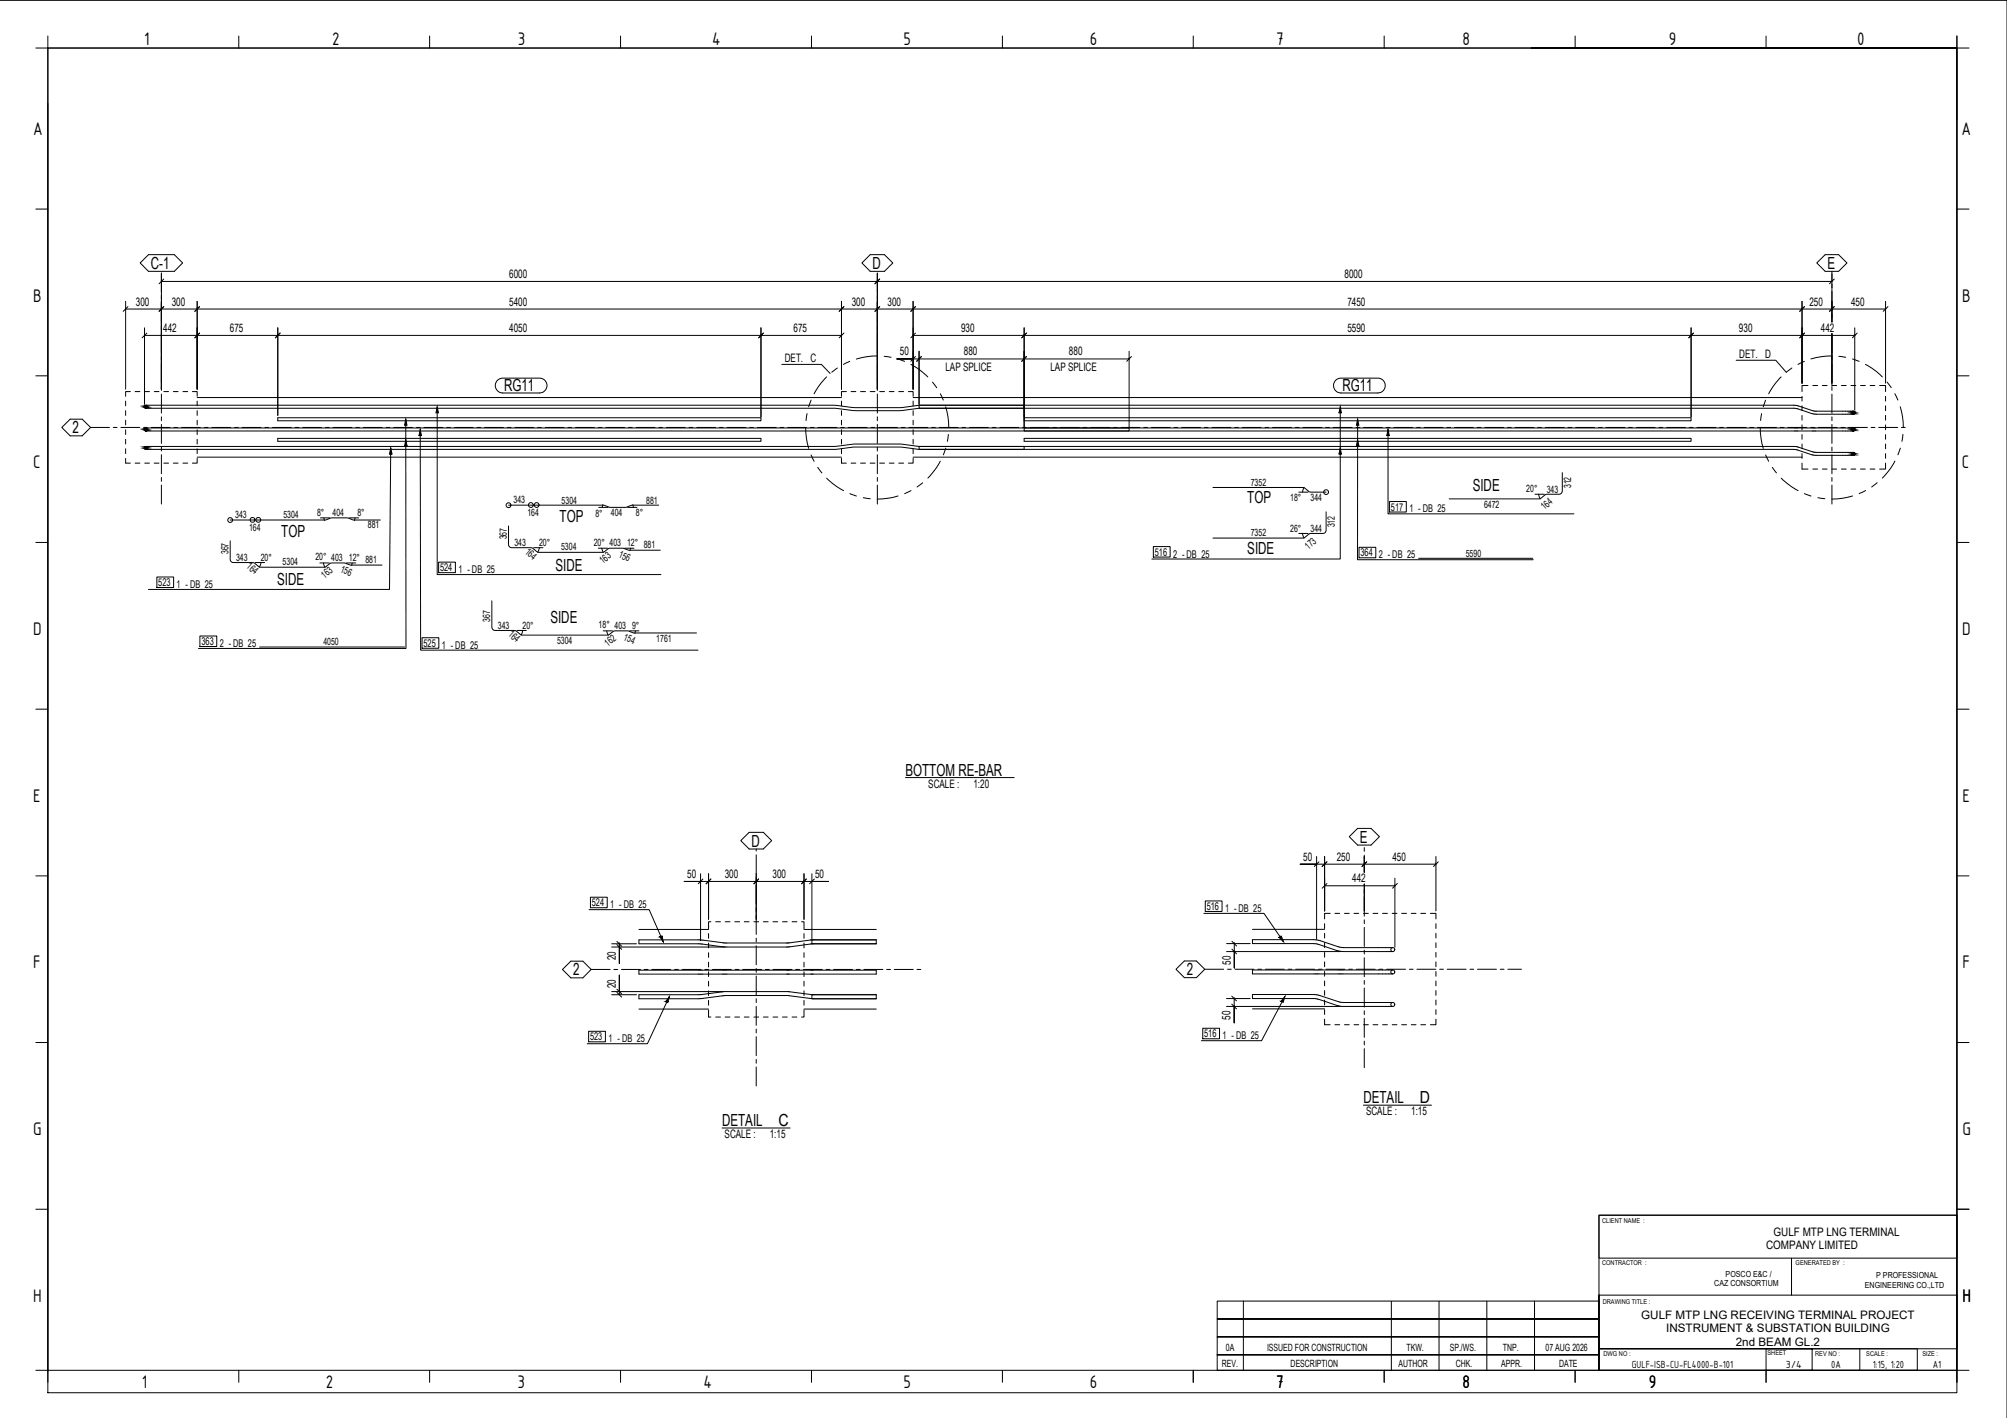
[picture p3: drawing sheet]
<svg xmlns="http://www.w3.org/2000/svg" width="841mm" height="594mm" viewBox="0 0 841 594" stroke-linecap="round" stroke-linejoin="round" font-family="sans-serif">
<!-- layer: S-GRID -->
<g fill="none" stroke="#000" stroke-width=".42">
<path d="M58.7 110.2l3.5-3.5h10.9l3.4 3.5-3.4 3.5h-10.9zM67.6 114.3v8M361.2 110.2l3.4-3.5h6l3.5 3.5-3.5 3.5h-6zM367.7 114.3v8M761.3 110.2l3.5-3.5h5.7l3.5 3.5-3.5 3.5h-5.7zM767.7 113.7v3.7M767.7 118.9v1.6M67.6 123.8v1.6M67.6 127v8M67.6 136.5v1.6M67.6 139.7v8M367.7 123.8v1.6"/>
<path d="M367.7 127v8M367.7 136.5v1.6M367.7 139.7v8M767.7 122.1v8M767.7 131.6v1.6M767.7 134.8v.1M767.7 139.8v7.9M67.6 149.2v1.6M67.6 152.4v8M367.7 149.2v1.6M367.7 152.4v8M767.7 149.2v1.6"/>
<path d="M767.7 152.4v8M25.9 179.1l3.5-3.5h5l3.6 3.5-3.6 3.5h-5zM38 179.1h7.9M47.5 179.1h1.6M50.7 179.1h7.9M60.2 179.1h1.6M63.4 179.1h7.9M67.6 161.9v1.6M67.6 165.1v8M67.6 174.6v1.6M67.6 177.8v8M72.9 179.1h1.6"/>
<path d="M76.1 179.1h7.9M85.6 179.1h1.6M88.8 179.1h7.9M98.3 179.1h1.6M101.5 179.1h7.9M111 179.1h1.6M114.2 179.1h7.9M123.7 179.1h1.6M126.9 179.1h7.9M136.4 179.1h1.6M139.6 179.1h7.9M149.1 179.1h1.6"/>
<path d="M152.3 179.1h7.9M161.8 179.1h1.6M165 179.1h7.9M174.5 179.1h1.6M177.7 179.1h7.9M187.2 179.1h1.6M190.4 179.1h7.9M199.9 179.1h1.6M203.1 179.1h7.9M212.6 179.1h1.6M215.8 179.1h7.9M225.3 179.1h1.6"/>
<path d="M228.5 179.1h7.9M238 179.1h1.6M241.2 179.1h7.9M250.7 179.1h1.6M253.9 179.1h7.9M263.4 179.1h1.6M266.6 179.1h7.9M276.1 179.1h1.6M279.3 179.1h7.9M288.8 179.1h1.6M292 179.1h7.9M301.5 179.1h1.6"/>
<path d="M304.7 179.1h7.9M314.2 179.1h1.6M317.4 179.1h7.9M326.9 179.1h1.6M330.1 179.1h7.9M339.6 179.1h1.6M342.8 179.1h7.9M352.3 179.1h1.6M355.5 179.1h7.9M365 179.1h1.6M367.7 161.9v1.6M367.7 165.1v8"/>
<path d="M367.7 174.6v1.6M367.7 177.8v8M368.2 179.1h7.9M377.7 179.1h1.6M380.9 179.1h7.9M390.4 179.1h1.6M393.6 179.1h7.9M403.1 179.1h1.6M406.3 179.1h7.9M415.8 179.1h1.6M419 179.1h7.9M428.5 179.1h1.6"/>
<path d="M431.7 179.1h7.9M441.2 179.1h1.6M444.4 179.1h7.9M453.9 179.1h1.6M457.1 179.1h7.9M466.6 179.1h1.6M469.8 179.1h7.9M479.3 179.1h1.6M482.5 179.1h7.9M492 179.1h1.6M495.2 179.1h7.9M504.7 179.1h1.6"/>
<path d="M507.9 179.1h7.9M517.4 179.1h1.6M520.6 179.1h7.9M530.1 179.1h1.6M533.3 179.1h7.9M542.8 179.1h1.6M546 179.1h7.9M555.5 179.1h1.6M558.7 179.1h7.9M568.2 179.1h1.6M571.4 179.1h7.9M580.9 179.1h1.6"/>
<path d="M584.1 179.1h7.9M593.6 179.1h1.6M596.8 179.1h7.9M606.3 179.1h1.6M609.5 179.1h7.9M619 179.1h1.6M622.2 179.1h7.9M631.7 179.1h1.6M634.9 179.1h7.9M644.4 179.1h1.6M647.6 179.1h7.9M657.1 179.1h1.6"/>
<path d="M660.3 179.1h7.9M669.8 179.1h1.6M673 179.1h7.9M682.5 179.1h1.6M685.7 179.1h7.9M695.2 179.1h1.6M698.4 179.1h7.9M707.9 179.1h1.6M711.1 179.1h7.9M720.6 179.1h1.6M723.8 179.1h7.9M733.3 179.1h1.6"/>
<path d="M736.5 179.1h7.9M746 179.1h1.6M749.2 179.1h7.9M758.7 179.1h1.6M761.9 179.1h7.9M767.7 161.9v1.6M767.7 165.1v8M767.7 174.6v1.6M767.7 177.8v8M771.4 179.1h1.6M774.6 179.1h7.9M784.1 179.1h1.6"/>
<path d="M787.3 179.1h7.9M796.8 179.1h1.6M67.6 187.3v1.6M67.6 190.5v8M367.7 187.3v1.6M367.7 190.5v8M767.7 187.3v1.6M767.7 190.5v8M67.6 200v1.6M67.6 203.2v8M367.7 200v1.6M367.7 203.2v8"/>
<path d="M767.7 200v1.6M767.7 203.2v8M310.4 352.2l3.5-3.5h6l3.5 3.5-3.5 3.5h-6zM316.9 355.7v.8M316.9 358.1v8M565.4 350.5l3.5-3.4h5.6l3.5 3.4-3.5 3.5h-5.6zM571.7 355.1v1.6M571.7 358.3v7.2M316.9 367.6v1.6M316.9 370.8v8M571.7 370.4v.7M571.7 372.7v1.6"/>
<path d="M571.7 375.8v8M316.9 380.3v1.6M316.9 383.5v8M316.9 393v1.6M316.9 396.2v8M571.7 385.4v1.6M571.7 388.5v8M571.7 398.1v1.6M235.7 406.2l3.5-3.5h5l3.5 3.5-3.5 3.5h-5zM247.7 406.2h8M257.2 406.2h1.7M260.4 406.2h8"/>
<path d="M269.9 406.2h1.7M273.1 406.2h8M282.6 406.2h1.7M285.8 406.2h8M295.3 406.2h1.7M298.5 406.2h8M308 406.2h1.7M311.2 406.2h8M316.9 405.7v1.6M316.9 408.9v8M316.9 418.4v1.6M320.7 406.2h1.7"/>
<path d="M323.9 406.2h8M333.4 406.2h1.7M336.6 406.2h8M346.1 406.2h1.7M349.3 406.2h8M358.8 406.2h1.7M362 406.2h8M371.5 406.2h1.7M374.7 406.2h8M384.2 406.2h1.7M492.8 406.1l3.5-3.5h5l3.6 3.5-3.6 3.5h-5zM504.9 406.1h7.9"/>
<path d="M514.4 406.1h1.5M517.6 406.1h7.9M527.1 406.1h1.5M530.3 406.1h7.9M539.8 406.1h1.5M543 406.1h7.9M552.5 406.1h1.5M555.7 406.1h7.9M565.2 406.1h1.5M568.4 406.1h7.9M571.7 401.2v8M571.7 410.8v1.6"/>
<path d="M571.7 413.9v8M577.9 406.1h1.5M581.1 406.1h7.9M590.6 406.1h1.5M593.8 406.1h7.9M603.3 406.1h1.5M606.5 406.1h7.9M616 406.1h1.5M619.2 406.1h7.9M628.7 406.1h1.5M631.9 406.1h5.7M316.9 421.6v8"/>
<path d="M316.9 431.1v1.6M316.9 434.3v8M571.7 423.5v1.6M571.7 426.6v8M571.7 436.2v1.6M571.7 439.3v8M316.9 443.8v1.6M316.9 447v8"/>
</g>
<!-- layer: Part -->
<path d="M82.6 166.6h270M382.6 166.6h372.5M82.6 191.5h270M382.6 191.5h372.5M267.7 389.4h29.2M336.9 389.4h30.3M524.8 389.4h30.3M267.7 422.8h29.2M336.9 422.8h30.3M524.8 422.7h30.3" fill="none" stroke="#000" stroke-width=".42"/>
<!-- layer: OtherObjectType -->
<g fill="none" stroke="#000" stroke-width=".42">
<path d="M.1 .1h840.9v594M20.1 15.1v5h-5.1M100.1 15.1v5M180 15.1v5M260 15.1v5M340 15.1v5M420.1 15.1v5M500 15.1v5M580 15.1v5M660 15.1v5M740.1 15.1v5M820 15.1v564"/>
<path d="M641.6 20.1h178.4h-799.9v554h805M825.1 20.1h-5.1v30.2M20.1 43.4v531.2M15 87.6h5.1M820 87.6h5.1M15 157.5h5.1M820 157.5h5.1M15 227.3h5.1M820 227.3h5.1M15 297.1h5.1M820 297.1h5.1M379.4 325.8h45.6"/>
<path d="M15 367h5.1M820 367h5.1M15 436.8h5.1M820 436.8h5.1M302.6 472.6h28.5M571.3 463h28.5M15 506.6h5.1M670 509.1h150v18h-150zM670 509.1h150v65h-150h89.4v-9h-89.4h150v-22.5h-150v31.5zM820 506.6h5.1M750.7 527.1v15.5M510.1 545.1h159.9v29h-159.9v-6.5h159.9h-159.9v-7.5h159.9h-159.9v-7.5h159.9h-159.9z"/>
<path d="M521 545.1v29M583 545.2v28.9M603 545.2v28.9M623 545.1v29M643 545.1v29M15 574.1h5.1v5M100.1 574.1v5M180 574.1v5M260 574.1v5M340 574.1v5M420.1 574.1v5M500 574.1v5"/>
<path d="M580 574.1v5M660 574.1v5M740.1 565.1h63.3v9h-63.3zM740.1 574.1v5M779.3 565.1v9"/>
</g>
<!-- layer: ReinforcingBar -->
<g fill="none" stroke="#000" stroke-width=".42">
<path d="M61.2 169.8h288.2l8.6 1h19.6l7.7-1h43.8v1.2h-43.9l-8 1.1h-18.8l-8.3-1.1h-288.9M61.2 179.3h411.9v1.3h-411.9M116.4 175h202.5v1.3h-202.5zM429.2 175h279.4v1.3h-279.4zM776.5 179.3h-347.3v1.3h347.3M776.5 172.3l-16.2-.1-6.6-2.1-2.1-.3h-366.5v1.2h367l8 2.5h16.4M61.2 187h288.5l8.3-1h19.4l7.8 1h44v1.3h-44.4l-7.2-1h-19.9l-7.5 1h-289M116.4 183.7h202.5v1.2h-202.5zM429.2 183.7h279.4v1.2h-279.4zM776.5 189.5h-16.2l-8.1-2.5h-367.1v1.3h366.5l9 2.5h15.9M367.2 393.8h-27v1.6h27M367.2 393.8h-27l-10 1.3h-26.6l-10.5-1.3h-25.4v1.6h25.3l11.1 1.4h25.9l10.6-1.4h26.6"/>
<path d="M367.2 393.8v1.6M583.6 397h-21.1l-9.3-2.9-2.8-.4h-25.6v1.6l26.7 .1 8.7 2.8 2.1 .4 21.3 .1M267.7 406.5h99.5v1.6h-99.5zM367.2 416.7h-27v1.7h27M367.2 416.7h-26.9l-10-1.3h-26.8l-10.5 1.3h-25.3v1.7h24.9l11.5-1.3h26.1l10.7 1.3h26.3M367.2 416.7v1.7M583.6 406.4h-58.8v1.6h58.8M583.6 420l-21.7-.1-9.4-3-2.1-.2h-25.6v1.7h26.2l11.3 3.3h21.3"/>
<circle cx="61.2" cy="180" r=".62"/>
<circle cx="61.2" cy="170.4" r=".62"/>
<circle cx="776.6" cy="179.9" r=".62"/>
<circle cx="776.6" cy="172.9" r=".62"/>
<circle cx="61.2" cy="187.7" r=".62"/>
<circle cx="776.6" cy="190.1" r=".62"/>
<circle cx="96.4" cy="217.9" r="1"/>
<circle cx="105.8" cy="217.8" r="1"/>
<circle cx="108.2" cy="217.8" r="1.01"/>
<circle cx="213.1" cy="211.7" r="1.01"/>
<circle cx="222.5" cy="211.6" r="1.01"/>
<circle cx="224.9" cy="211.6" r="1.01"/>
<circle cx="555.7" cy="206.2" r="1"/>
<circle cx="583.6" cy="397.8" r=".84"/>
<circle cx="583.6" cy="407.2" r=".85"/>
<circle cx="583.6" cy="420.8" r=".85"/>
</g>
<g fill="#000" stroke="#000" stroke-width=".42">
<path d="M60.7 170.9h.9zM60.9 169.9h.5zM60.9 179.4h.5zM776.2 173.4h.9zM776.3 179.4h.5zM776.3 172.4h.5zM60.7 180.4h.9zM60.7 188.1h.9zM60.9 187.1h.5zM776.2 190.6h.9zM776.2 180.4h.9zM776.3 189.6h.5z"/>
<path d="M60.7 170.9l.7 .1zM60.9 171h.5z"/>
<path d="M60.9 169.9l.7 .1zM60.7 170h.9z"/>
<path d="M60.9 179.4l.7 .1zM60.7 179.5h.9z"/>
<path d="M60.7 170l1.1 .2zM60.7 170l1.1 .2h-1.2z"/>
<path d="M60.7 179.5l1.1 .2zM60.7 179.5l1.1 .2h-1.2z"/>
<path d="M60.6 170.2l1.2 .2v-.2zM60.6 170.2l1.2 .2h-1.2z"/>
<path d="M60.6 170.7l1 .2 .2-.2zM60.6 170.7l1 .2z"/>
<path d="M60.6 179.7l1.2 .2v-.2zM60.6 179.7l1.2 .2h-1.2z"/>
<path d="M60.6 170.4l1.2 .3v-.3zM60.6 170.4l1.2 .3h-1.2z"/>
<path d="M60.6 179.9l1.2 .3v-.3zM60.6 179.9l1.2 .3h-1.2z"/>
<path d="M776.2 173.4l.6 .1zM776.3 173.5h.5z"/>
<path d="M776.3 179.4l.8 .1zM776.2 179.5h.9z"/>
<path d="M776.3 172.4l.8 .1zM776.2 172.5h.9z"/>
<path d="M776.2 179.5l1 .2zM776.2 179.5l1 .2h-1.2z"/>
<path d="M776.2 172.5l1 .2zM776.2 172.5l1 .2h-1.2z"/>
<path d="M776 179.7l1.2 .2v-.2zM776 179.7l1.2 .2h-1.2z"/>
<path d="M776 172.7l1.2 .2zM776 172.7l1.2 .2h-1.2z"/>
<path d="M776 173.2l1.1 .2 .1-.2zM776 173.2l1.1 .2z"/>
<path d="M776 179.9l1.2 .3v-.3zM776 179.9l1.2 .3h-1.2z"/>
<path d="M776 172.9l1.2 .3v-.3zM776 172.9l1.2 .3h-1.2z"/>
<path d="M60.7 180.4l.7 .1zM60.9 180.5h.5z"/>
<path d="M60.7 188.1l.7 .1zM60.9 188.2h.5z"/>
<path d="M60.9 187.1l.7 .1zM60.7 187.2h.9z"/>
<path d="M60.7 187.2l1.1 .2zM60.7 187.2l1.1 .2h-1.2z"/>
<path d="M60.6 180.2l1 .2 .2-.2zM60.6 180.2l1 .2z"/>
<path d="M60.6 187.4l1.2 .3v-.3zM60.6 187.4l1.2 .3h-1.2z"/>
<path d="M60.6 187.9l1 .2 .2-.2zM60.6 187.9l1 .2z"/>
<path d="M60.6 187.7l1.2 .2v-.2zM60.6 187.7l1.2 .2z"/>
<path d="M776.2 190.6l.6 .1zM776.3 190.7h.5z"/>
<path d="M776.2 180.4l.6 .1zM776.3 180.5h.5z"/>
<path d="M776.3 189.6l.8 .1zM776.2 189.7h.9z"/>
<path d="M776.2 189.7l1 .2zM776.2 189.7l1 .2h-1.2z"/>
<path d="M776 189.9l1.2 .3v-.3zM776 189.9l1.2 .3h-1.2z"/>
<path d="M776 190.4l1.1 .2 .1-.2zM776 190.4l1.1 .2z"/>
<path d="M776 180.2l1.1 .2 .1-.2zM776 180.2l1.1 .2z"/>
<path d="M776 190.2l1.2 .2v-.2zM776 190.2l1.2 .2z"/>
</g>
<!-- layer: GraphicObject -->
<g fill="none" stroke="#000" stroke-width=".42">
<path d="M52.6 168v2M52.6 172.1v1.9M52.6 176v2M54.6 164.1h-2v1.9M56.6 164.1h2M60.6 164.1h2M64.6 164.1h2M68.7 164.1h1.9M72.6 164.1h2M76.7 164.1h1.9M80.6 164.1h2v1.9M82.6 168v2"/>
<path d="M82.6 172.1v1.9M82.6 176v2M352.6 168v2M352.6 172.1v1.9M352.6 176v2M354.7 164.1h-2.1v1.9M356.6 164.1h2M360.6 164.1h2.1M364.6 164.1h2M368.6 164.1h2.1M372.6 164.1h2M376.6 164.1h2.1"/>
<path d="M380.6 164.1h2v1.9M382.6 168v2M382.6 172.1v1.9M382.6 176v2M755.1 166v2M755.1 170v2.1M755.1 174v2M755.1 178v2.1M757.6 161.5h-2.5v2.6M759.7 161.5h1.9M763.6 161.5h2M767.7 161.5h1.9"/>
<path d="M771.6 161.5h2M775.7 161.5h1.9M779.6 161.5h2M783.7 161.5h2M787.6 161.5h2.5v2.6M790.1 166v2M790.1 170v2.1M790.1 174v2M790.1 178v2.1M52.6 192v2h2M52.6 180.1v1.9M52.6 184v2"/>
<path d="M52.6 188v2M56.6 194h2M60.6 194h2M64.6 194h2M68.7 194h1.9M72.6 194h2M76.7 194h1.9M82.6 192v2h-2M82.6 180.1v1.9M82.6 184v2M82.6 188v2M352.6 192v2h2.1"/>
<path d="M352.6 180.1v1.9M352.6 184v2M352.6 188v2M356.6 194h2M360.6 194h2.1M364.6 194h2M368.6 194h2.1M372.6 194h2M376.6 194h2.1M382.6 192v2h-2M382.6 180.1v1.9M382.6 184v2"/>
<path d="M382.6 188v2M755.1 194v2.5h2.5M755.1 182v2M755.1 186v2M755.1 190v2M759.7 196.5h1.9M763.6 196.5h2M767.7 196.5h1.9M771.6 196.5h2M775.7 196.5h1.9M779.6 196.5h2M783.7 196.5h2"/>
<path d="M790.1 194v2.5h-2.5M790.1 182v2M790.1 186v2M790.1 190v2M296.9 391.1v2M296.9 395.1v2M296.9 399.1v2M297.9 386.2h-1v2.9M299.9 386.2h2M303.9 386.2h2M307.9 386.2h2M311.9 386.2h2"/>
<path d="M315.9 386.2h2M319.9 386.2h2M323.9 386.2h2M327.9 386.2h2M331.9 386.2h2M335.9 386.2h1v2.9M336.9 391.1v2M336.9 395.1v2M336.9 399.1v2M555.1 387v2M555.1 391v2M555.1 395v2"/>
<path d="M555.1 399v2M557.4 382.7h-2.3v2.3M559.4 382.7h2M563.4 382.7h2M567.4 382.7h2M571.4 382.7h2M575.4 382.7h2M579.4 382.7h2M583.4 382.7h2M587.4 382.7h2M591.4 382.7h2M595.4 382.7h2"/>
<path d="M599.4 382.7h2.3v2.3M601.7 387v2M601.7 391v2M601.7 395v2M601.7 399v2M296.9 403.1v2M296.9 407.1v2M296.9 411.1v2M296.9 415.1v2M296.9 419.1v2M336.9 403.1v2M336.9 407.1v2"/>
<path d="M336.9 411.1v2M336.9 415.1v2M336.9 419.1v2M555.1 403v2M555.1 407v2M555.1 411v2M555.1 415v2M555.1 419v2M601.7 403v2M601.7 407v2M601.7 411v2M601.7 415v2"/>
<path d="M601.7 419v2M296.9 423.1v3h1M299.9 426.1h2M303.9 426.1h2M307.9 426.1h2M311.9 426.1h2M315.9 426.1h2M319.9 426.1h2M323.9 426.1h2M327.9 426.1h2M331.9 426.1h2M336.9 423.1v3h-1"/>
<path d="M555.1 427v2.3h2.3M555.1 423v2M559.4 429.3h2M563.4 429.3h2M567.4 429.3h2M571.4 429.3h2M575.4 429.3h2M579.4 429.3h2M583.4 429.3h2M587.4 429.3h2M591.4 429.3h2M595.4 429.3h2"/>
<path d="M601.7 427v2.3h-2.3M601.7 423v2"/>
</g>
<!-- layer: Z-DIMENSIONS -->
<g fill="none" stroke="#000" stroke-width=".42">
<path d="M67.6 117.9h.1M67.6 117.9h700.1M67.6 114.7v48.3M68.6 116.9l-1.9 2M367.7 117.9h.1M367.7 114.7v48.3M368.6 116.9l-2 2M767.7 117.9h.1M767.7 114.7v20.2M768.6 116.9l-2 2M52.6 129.5h.1M52.6 129.5h15"/>
<path d="M52.6 126.3v36.7M53.6 128.5l-2 1.9M60.6 137.3v32.1M61.5 139.5l-2 2M67.6 129.5h15M67.6 129.5h.1M68.6 128.5l-1.9 1.9M82.6 129.5h270M82.6 129.5h.1M82.6 126.3v36.7M83.6 139.5l-2 2M83.6 128.5l-2 1.9"/>
<path d="M116.4 137.3v36.7M117.4 139.5l-2 2M318.9 137.3v37.4M319.9 139.5l-2 2M352.6 129.5h15.1M352.6 129.5h.1M352.6 126.3v36.7M353.6 139.5l-2 2M353.6 128.5l-2 1.9M367.7 129.5h14.9M367.7 129.5h.1M368.6 128.5l-2 1.9"/>
<path d="M382.6 129.5h.1M382.6 126.3v36.7M382.6 129.5h385.1M383.6 139.5l-1.9 2M383.6 128.5l-1.9 1.9M429.2 137.3v41.7M430.1 139.5l-2 2M708.6 137.3v37.4M709.6 139.5l-1.9 2M755.1 129.5h.1M755.1 126.3v34.2M756.1 128.5l-1.9 1.9"/>
<path d="M756.1 139.5l-1.9 2M767.7 129.5h22.4M767.7 129.5h.1M767.7 139.8v21.6M768.6 128.5l-2 1.9M777.2 137.3v34.6M778.2 139.5l-1.9 2M790.1 129.5h.1M790.1 126.3v34.2M791.2 128.5l-2 1.9M60.6 140.5h.1M60.6 140.5h22"/>
<path d="M82.6 140.5h33.8M82.6 140.5h.1M116.4 140.5h202.5M116.4 140.5h.1M318.9 140.5h33.7M318.9 140.5h.1M352.6 140.5h.1M375.8 150.4h6.8h-6.8M382.6 140.5h.1M382.6 150.4h.1M382.6 150.4h90.5M382.6 140.5h326"/>
<path d="M383.6 149.4l-1.9 2M385.1 150.4h.1M385.1 147.2v22.2M386.1 149.4l-1.9 2M429.2 150.4h.1M429.2 140.5h.1M430.1 149.4l-2 2M473.1 150.4h.1M473.1 147.2v31.8M474.1 149.4l-1.9 2M708.6 140.5h46.5M708.6 140.5h.1"/>
<path d="M755.1 140.5h22.1M755.1 140.5h.1M777.2 140.5h.1M551.7 358.8v34.7M555.1 358.8v22.8M571.7 358.8v6.7M601.7 358.8v22.8M286.7 369.3h6.9h-6.9M293.6 369.3h.1M293.6 369.3h23.3M293.6 366.1v28M294.5 368.3l-1.9 2"/>
<path d="M296.9 369.3h.1M296.9 366.1v19.1M297.9 368.3l-2 2M316.9 369.3h20M316.9 369.3h.1M316.9 366.1v19.1M317.9 368.3l-2 2M336.9 369.3h3.3M336.9 369.3h.1M336.9 366.1v19.1M337.9 368.3l-2 2M340.2 369.3h6.9z"/>
<path d="M340.2 366.1v27.5M341.2 368.3l-2 2M544.8 362h6.9h-6.9M551.7 362h.1M551.7 362h20M552.7 361.1l-2 1.9M555.1 371.1h.1M555.1 362h.1M555.1 371.1h29.4M556 370.1l-2 2M556 361.1l-2 1.9M571.7 362h30"/>
<path d="M571.7 362h.1M571.7 370.4v11.2M572.7 361.1l-2 1.9M584.5 371.1h.1M584.5 367.9v28.9M585.5 370.1l-1.9 2M601.7 362h.1M602.7 361.1l-2 1.9M256.3 396.8h47.3M256.3 395.4h10.4M258.5 395.7l2 2M258.5 394.4l2 2"/>
<path d="M259.5 396.8h.1M259.5 395.4h.1M259.5 395.4v1.4M514 395.3h9.9M514 398.7h47.6M516.2 397.7l2 1.9M516.2 394.3l2 2M517.2 398.7h.1M517.2 395.3h.1M517.2 395.3v3.4M256.3 416.7h10.4M256.3 415.4h46.8"/>
<path d="M258.5 415.8l2 2M258.5 414.4l2 2M259.5 416.7h.1M259.5 408.5v6.9zM259.5 403.6v-6.8v6.8M259.5 415.4v1.3M514 418.4h9.9M516.2 417.3l1.9 2M517.2 418.4h.1M517.2 418.4v3.3M517.2 405.6v-6.9v6.9M514 421.7h47.6"/>
<path d="M516.2 420.7l1.9 2M517.2 421.7h.1M517.2 428.6v-6.9v6.9"/>
</g>
<!-- layer: ReinforcingBarMark -->
<g fill="none" stroke="#000" stroke-width=".42">
<path d="M170 175.7l.1 96h-86.9M176.1 180l.2 92.4h116.2M183.2 170.4v70.3h93.8M561.6 171.8v62.4h-78.9M568.9 175.7v58.8h73.6M581.6 179.9v35.4h77.9M163.7 187.7l-.5 59.2h-101M654.7 198v7.8a1.3 1.3 0 0 1-1.3 1.3l-5.6 .1-2.8 1.8h-37.7M96.5 217.9h40l2.4-.9h6.7l2.4 .9h11.4M134.3 217h3.9M135.7 217l.3 1.1M146.4 217h3.9"/>
<path d="M148.7 217l-.2 1.1M213.1 211.6h39.8l2.6 1h6.8l2.6-1h11.1M250.9 212.6h3.9M252.6 211.4l-.2 1.2M263 212.6h3.9M265.2 211.4l.2 1.2M508.3 204.2h37.7l2.8 1.9 6.9 .1M544.3 206.2h3.9M546.5 204.2l-.8 2M555.7 214.4v7.8a1.3 1.3 0 0 1-1.3 1.3l-5.6 .1-2.8 1.8h-37.7M582.3 210.1h7v4.4h-7zM643.2 207.1h3.9"/>
<path d="M644.7 207.1l.7 1.9M96.5 226.6v7.8a1.3 1.3 0 0 0 1.3 1.3h8.1l3.2 1.9h26.7l3.2-1.7h5.3l2.5 .8h13.2M107 235.7h3.9M109.4 235.7l-.7 1.9M134.1 235.9h3.9M135.5 235.9l.7 1.8M145.1 235.9h3.9M147.6 235.9l-.3 1.1M183.8 235.5h7v4.4h-7zM213.1 220.4v7.7a1.3 1.3 0 0 0 1.3 1.4h8.4l2.9 1.9h26.8l2.9-1.7h5.8l2.2 .8h13.3M223.6 229.5h3.9M226 229.5l-.7 1.9"/>
<path d="M250.7 229.7h3.9M252.2 229.7l.6 1.8M261.8 229.7h3.9M264.2 229.7l-.2 1M483.3 229h7v4.4h-7zM544.3 223.5h3.9M545.7 223.5l.8 1.9M569.5 229.3h7v4.4h-7zM594.5 233.9h47.8M65.7 241.7h7.1v4.4h-7.1zM206.1 251.7v11.1a1.38 1.38 0 0 0 1.3 1.3h8.2l3.2 2h35.7l3.2-1.8h5.4l2.5 .9h26.3M83.8 266.5h7v4.4h-7z"/>
<path d="M108.8 271.1h60.7M176.9 267.2h7v4.4h-7zM216.6 264.1h3.9M219.1 264.1l-.8 2M252.8 264.3h3.9M254.2 264.3l.7 1.9M263.8 264.3h3.9M266.3 264.3l-.2 1.1M247.4 375.9h7.1v4.4h-7.1zM505.1 377.5h7v4.4h-7zM246.8 381.1h25.2l5.9 13.5M504.5 382.7h25.2l8.1 11.8"/>
<path d="M280.4 417.6l-9.1 19.7h-25.2M538.4 417.5l-9.8 18.5h-25.2M246.7 432.1h7v4.4h-7zM504 430.8h7v4.4h-7z"/>
</g>
<g fill="#000" stroke="#000" stroke-width=".42">
<path d="M170 175.7l.5 2.5h-1zM183.2 170.4l.5 2.5h-1zM568.9 175.7l.5 2.5h-1z"/>
<path d="M176.1 180l.5 2.5h-1zM175.6 182.5h1z"/>
<path d="M561.6 170.4l.5 2.5h-1zM561.1 172.9h1z"/>
<path d="M581.6 179.9l.6 2.5h-1.1zM581.1 182.4h1.1z"/>
<path d="M163.7 187.7l.5 2.5h-1zM163.2 190.2h1z"/>
<path d="M170 184.2l.5 2.5h-.9zM169.6 186.7h.9z"/>
<path d="M561.6 187.7l.5 2.5h-1zM561.1 190.2h1z"/>
<path d="M568.9 184.2l.5 2.5h-1zM568.4 186.7h1z"/>
<path d="M276.5 392.5l.9-.4 .1 .4zM276.5 392.5l1.4 2.1-.4-2.1z"/>
<path d="M536 392.7l.8-.6 .3 .6zM536 392.7l1.8 1.8-.7-1.8z"/>
<path d="M280.4 417.6l-.5 2h-1zM278.9 419.6l1 .4v-.4z"/>
<path d="M538.4 417.5l-.6 2h-1zM536.8 419.5l.9 .5 .1-.5z"/>
</g>
<!-- layer: Text -->
<path d="M208.6 159.2l2-.8h15.5a3.1 3.1 0 0 1 3.1 3.1 3.1 3.1 0 0 1-3.1 3.1h-15.5a3.1 3.1 0 0 1-2.8-2 3.1 3.1 0 0 1 .8-3.4zM559.8 159.2l2.1-.8h15.5a3.1 3.1 0 0 1 3.1 3.1 3.1 3.1 0 0 1-3.1 3.1h-15.5a3.1 3.1 0 0 1-2.9-1.9 3.1 3.1 0 0 1 .8-3.5z" fill="none" stroke="#000" stroke-width=".42"/>
<!-- layer: DetailSymbol -->
<g fill="none" stroke="#000" stroke-width=".42">
<path d="M327.6 152.7h16.6l3.7 3.8M346.4 157.9l-3.6 4.3-1.6 2.8M350.9 154.2l-2.3 1.7M356.1 151.4l-2.7 1.3M367.6 149.1a29.9 29.9 0 0 0-8.8 1.3M370.5 149.3l2.9 .4M376.3 150.4l2.7 1M381.7 152.7l2.8 1.6 4.3 3.6M727.5 150.9h16.6l4.4 5.1M746.4 157.9l-3.6 4.3-1.6 2.8M750.9 154.2l-2.3 1.7M756.1 151.4l-2.7 1.3"/>
<path d="M767.6 149.1l-4.5 .4-4.2 .9M770.5 149.3l2.9 .4M776.3 150.4l2.7 1M781.7 152.7l4.6 2.9 2.5 2.3M337.6 179.1l.3 4.5 1 4.2M338.2 173.3l-.4 2.9M339.9 167.7l-1 2.7M390.8 160.1l1.7 2.3M394 165l1.3 2.6M396.3 170.4a29.4 29.4 0 0 1 1.3 8.7M737.6 179.1l.3 4.5 1 4.2M738.2 173.3l-.4 2.9"/>
<path d="M739.9 167.7l-1 2.7M790.8 160.1l1.7 2.3M794 164.9l1.3 2.7M796.3 170.4a29.4 29.4 0 0 1 1.3 8.7M339.9 190.6l1.3 2.7M342.7 195.8l1.7 2.3M394 193.2l-1.6 2.8-3.6 4.3M396.3 187.8l-1 2.8M397.4 182l-.4 2.9M739.9 190.6l1.3 2.7M742.7 195.8l1.7 2.3M794 193.2l-1.6 2.8-3.6 4.3"/>
<path d="M796.3 187.8l-1 2.8M797.4 182l-.4 2.9M346.4 200.3l4.3 3.6 2.8 1.6M356.1 206.8l2.8 1M361.8 208.5l2.9 .5M376.3 207.8a29.9 29.9 0 0 1-8.7 1.3M381.7 205.5l-2.6 1.3M386.6 202.3l-2.3 1.7M746.4 200.3l4.3 3.6 2.8 1.6M756.1 206.8l2.8 1M761.8 208.5l2.9 .4M776.3 207.8a29.9 29.9 0 0 1-8.7 1.3"/>
<path d="M781.8 205.5l-2.7 1.3M786.6 202.2l-2.3 1.8"/>
</g>
<!-- layer: 0 -->
<path d="M20.1 20.1h799.9v563.4h-799.9z" fill="none" stroke="#000" stroke-width=".42"/>
<g font-size="8.2">
<text x="60.4" y="18.9">1</text>
<text x="139.2" y="18.9">2</text>
<text x="216.9" y="18.9">3</text>
<text x="298.4" y="18.9">4</text>
<text x="378.7" y="18.9">5</text>
<text x="456.7" y="18.9">6</text>
<text x="534.7" y="18.9">7</text>
<text x="612.8" y="18.9">8</text>
<text x="699.3" y="18.9">9</text>
<text x="778.2" y="18.9">0</text>
<text x="13.9" y="56.6">A</text>
<text x="821.9" y="56.6">A</text>
<text x="13.9" y="126.4">B</text>
<text x="822.2" y="126.4">B</text>
<text x="13.9" y="196.2">C</text>
<text x="822.1" y="196.2">C</text>
<text x="13.9" y="266">D</text>
<text x="822.2" y="266">D</text>
<text x="13.9" y="335.9">E</text>
<text x="822.4" y="335.9">E</text>
<text x="13.9" y="405.7">F</text>
<text x="822.4" y="405.7">F</text>
<text x="13.9" y="475.5">G</text>
<text x="822.4" y="475.5">G</text>
<text x="13.9" y="545.4">H</text>
<text x="822.4" y="545.4">H</text>
<text x="59.5" y="581.6">1</text>
<text x="136.5" y="581.6">2</text>
<text x="216.8" y="581.6">3</text>
<text x="294.8" y="581.6">4</text>
<text x="378.7" y="581.6">5</text>
<text x="456.7" y="581.6">6</text>
<text x="534.7" y="581.6">7</text>
<text x="612.8" y="581.6">8</text>
<text x="690.9" y="581.6">9</text>
</g>
<g font-size="7">
<text x="63.2" y="112.7">C-1</text>
<text x="365.7" y="112.7">D</text>
<text x="765.8" y="112.7">E</text>
<text x="211.2" y="164">RG11</text>
<text x="562.5" y="164">RG11</text>
<text x="30.4" y="181.6">2</text>
<text x="617.1" y="205.7">SIDE</text>
<text x="522.7" y="210.7">TOP</text>
<text x="234.5" y="218.9">TOP</text>
<text x="117.9" y="225.1">TOP</text>
<text x="522.7" y="231.9">SIDE</text>
<text x="232.7" y="239.1">SIDE</text>
<text x="116.1" y="245.3">SIDE</text>
<text x="230.6" y="261.2">SIDE</text>
<text x="379.4" y="325">BOTTOM RE-BAR</text>
<text x="569.9" y="353">E</text>
<text x="314.9" y="354.7">D</text>
<text x="240.2" y="408.7">2</text>
<text x="497.3" y="408.6">2</text>
<text x="571.3" y="462.3">DETAIL</text>
<text x="595" y="462.3">D</text>
<text x="302.6" y="471.9">DETAIL</text>
<text x="326.2" y="471.9">C</text>
</g>
<g font-size="4.9">
<text x="213.4" y="116.5">6000</text>
<text x="563.4" y="116.5">8000</text>
<text x="56.9" y="128">300</text>
<text x="72" y="128">300</text>
<text x="213.4" y="128">5400</text>
<text x="356.9" y="128">300</text>
<text x="371.9" y="128">300</text>
<text x="564.6" y="128">7450</text>
<text x="758.2" y="128">250</text>
<text x="775.7" y="128">450</text>
<text x="68.4" y="139.1">442</text>
<text x="96.3" y="139.1">675</text>
<text x="213.4" y="139.1">4050</text>
<text x="332.6" y="139.1">675</text>
<text x="402.7" y="139.1">930</text>
<text x="564.6" y="139.1">5590</text>
<text x="728.7" y="139.1">930</text>
<text x="763" y="139.1">442</text>
<text x="377.1" y="148.9">50</text>
<text x="403.9" y="148.9">880</text>
<text x="448" y="148.9">880</text>
<text x="728.8" y="150">DET. D</text>
<text x="328.8" y="151.7">DET. C</text>
<text x="396.2" y="155.6">LAP SPLICE</text>
<text x="440.2" y="155.6">LAP SPLICE</text>
<text x="389" y="330">SCALE :</text>
<text x="407.9" y="330">1:20</text>
<text x="546.1" y="360.6">50</text>
<text x="560.2" y="360.6">250</text>
<text x="583.5" y="360.6">450</text>
<text x="288" y="367.8">50</text>
<text x="303.7" y="367.8">300</text>
<text x="323.7" y="367.8">300</text>
<text x="341.5" y="367.8">50</text>
<text x="566.6" y="369.7">442</text>
<text x="258.1" y="402.3" transform="rotate(-90 258.1 402.3)">20</text>
<text x="515.8" y="404.3" transform="rotate(-90 515.8 404.3)">50</text>
<text x="258.1" y="414.1" transform="rotate(-90 258.1 414.1)">20</text>
<text x="515.7" y="427.2" transform="rotate(-90 515.7 427.2)">50</text>
<text x="572.4" y="467.2">SCALE :</text>
<text x="591.3" y="467.2">1:15</text>
<text x="303.6" y="476.9">SCALE :</text>
<text x="322.6" y="476.9">1:15</text>
<text x="743.2" y="517.7">GULF MTP LNG TERMINAL</text>
<text x="740.1" y="523.4">COMPANY LIMITED</text>
<text x="687.7" y="552.5">GULF MTP LNG RECEIVING TERMINAL PROJECT</text>
<text x="698.2" y="558.2">INSTRUMENT &amp; SUBSTATION BUILDING</text>
<text x="727.4" y="563.9">2nd BEAM GL.2</text>
</g>
<g font-size="4.7">
<text x="683.8" y="573.1">GULF-ISB-CU-FL4000-B-101</text>
<text x="748.4" y="573.1">3/4</text>
<text x="767.3" y="573.1">0A</text>
<text x="784.8" y="573.1">1:15, 1:20</text>
<text x="809.9" y="573.1">A1</text>
</g>
<g font-size="4.5">
<text x="582.9" y="213.9">517</text>
<text x="590.6" y="214.7">1 - DB 25</text>
<text x="483.9" y="232.8">516</text>
<text x="491.6" y="233.6">2 - DB 25</text>
<text x="570.1" y="233.1">364</text>
<text x="577.8" y="233.9">2 - DB 25</text>
<text x="184.4" y="239.3">524</text>
<text x="66.3" y="245.5">523</text>
<text x="192.1" y="240.1">1 - DB 25</text>
<text x="74" y="246.4">1 - DB 25</text>
<text x="84.4" y="270.3">363</text>
<text x="92.1" y="271.1">2 - DB 25</text>
<text x="177.4" y="271">525</text>
<text x="185.2" y="271.8">1 - DB 25</text>
<text x="248" y="379.7">524</text>
<text x="255.7" y="380.5">1 - DB 25</text>
<text x="505.7" y="381.3">516</text>
<text x="513.4" y="382.1">1 - DB 25</text>
<text x="247.3" y="435.9">523</text>
<text x="255" y="436.6">1 - DB 25</text>
<text x="504.6" y="434.6">516</text>
<text x="512.3" y="435.4">1 - DB 25</text>
</g>
<g font-size="4.2">
<text x="524.1" y="203.5">7352</text>
<text x="540.6" y="209.9">18°</text>
<text x="549.2" y="209.8">344</text>
<text x="639.6" y="206.3">20°</text>
<text x="648.2" y="206.5">343</text>
<text x="658.4" y="204.6" transform="rotate(-90 658.4 204.6)">312</text>
<text x="132.9" y="216">8°</text>
<text x="215.2" y="210.6">343</text>
<text x="235.4" y="211">5304</text>
<text x="270.8" y="211">881</text>
<text x="621.9" y="212.7">6472</text>
<text x="647.3" y="213.8" transform="rotate(-41 647.3 213.8)">164</text>
<text x="98.6" y="216.8">343</text>
<text x="118.7" y="217.2">5304</text>
<text x="139.3" y="216.2">404</text>
<text x="149.8" y="216.3">8°</text>
<text x="154.2" y="221.3">881</text>
<text x="221" y="216.3">164</text>
<text x="249.5" y="216.5">8°</text>
<text x="256" y="216.3">404</text>
<text x="266.4" y="216.3">8°</text>
<text x="559.4" y="221" transform="rotate(-90 559.4 221)">312</text>
<text x="104.4" y="222.4">164</text>
<text x="212.4" y="226" transform="rotate(-90 212.4 226)">367</text>
<text x="524.1" y="224.7">7352</text>
<text x="540.6" y="222.7">26°</text>
<text x="549.2" y="222.9">344</text>
<text x="95.7" y="232.2" transform="rotate(-90 95.7 232.2)">367</text>
<text x="215.5" y="228.9">343</text>
<text x="219.7" y="231.5" transform="rotate(40 219.7 231.5)">164</text>
<text x="225.9" y="228.7">20°</text>
<text x="235.1" y="230.4">5304</text>
<text x="248.8" y="228.6">20° 403</text>
<text x="259" y="233.4" transform="rotate(21 259 233.4)">156</text>
<text x="262.8" y="228.7">12°</text>
<text x="269.8" y="229.8">881</text>
<text x="548.3" y="230.3" transform="rotate(-41 548.3 230.3)">173</text>
<text x="614.2" y="233.2">5590</text>
<text x="98.9" y="235.1">343</text>
<text x="103.1" y="237.7" transform="rotate(41 103.1 237.7)">164</text>
<text x="109.2" y="234.9">20°</text>
<text x="118.4" y="236.7">5304</text>
<text x="132.2" y="234.8">20° 403</text>
<text x="142.4" y="239.6" transform="rotate(21 142.4 239.6)">156</text>
<text x="146.2" y="234.9">12°</text>
<text x="153.1" y="236">881</text>
<text x="252.6" y="236.3" transform="rotate(-38 252.6 236.3)">163</text>
<text x="136" y="242.5" transform="rotate(-38 136 242.5)">163</text>
<text x="205.4" y="260.7" transform="rotate(-90 205.4 260.7)">367</text>
<text x="208.6" y="263.5">343</text>
<text x="218.9" y="263.3">20°</text>
<text x="250.9" y="263.2">18° 403</text>
<text x="264.9" y="263.3">9°</text>
<text x="212.8" y="266.2" transform="rotate(41 212.8 266.2)">164</text>
<text x="233.4" y="269.8">5304</text>
<text x="261.1" y="268.1" transform="rotate(21 261.1 268.1)">154</text>
<text x="275" y="268.9">1761</text>
<text x="135.5" y="270.4">4050</text>
<text x="254.7" y="270.9" transform="rotate(-38 254.7 270.9)">162</text>
<text x="513.7" y="566.1">0A</text>
<text x="530.9" y="566.1">ISSUED FOR CONSTRUCTION</text>
<text x="589.4" y="566.1">TKW.</text>
<text x="607.5" y="566.1">SP./WS.</text>
<text x="629.7" y="566.1">TNP.</text>
<text x="647.7" y="566.1">07 AUG 2026</text>
<text x="512" y="572.6">REV.</text>
<text x="540.8" y="572.6">DESCRIPTION</text>
<text x="586" y="572.6">AUTHOR</text>
<text x="610.1" y="572.6">CHK.</text>
<text x="629.1" y="572.6">APPR.</text>
<text x="653.3" y="572.6">DATE</text>
</g>
<g font-size="3.5">
<text x="718.3" y="538.8">CAZ CONSORTIUM</text>
<text x="723.1" y="534.8">POSCO E&amp;C /</text>
<text x="781.5" y="539.5">ENGINEERING CO.,LTD</text>
<text x="786.2" y="535.5">P PROFESSIONAL</text>
</g>
<g font-size="2.8">
<text x="671.4" y="512.4">CLIENT NAME :</text>
<text x="671.4" y="530">CONTRACTOR :</text>
<text x="752.5" y="530">GENERATED BY :</text>
<text x="671.6" y="546.4">DRAWING TITLE :</text>
<text x="671.9" y="567.9">DWG NO :</text>
<text x="740.6" y="567.6">SHEET</text>
<text x="760.6" y="568">REV NO :</text>
<text x="782.1" y="568.1">SCALE :</text>
<text x="805.5" y="568.3">SIZE :</text>
</g>
</svg>
